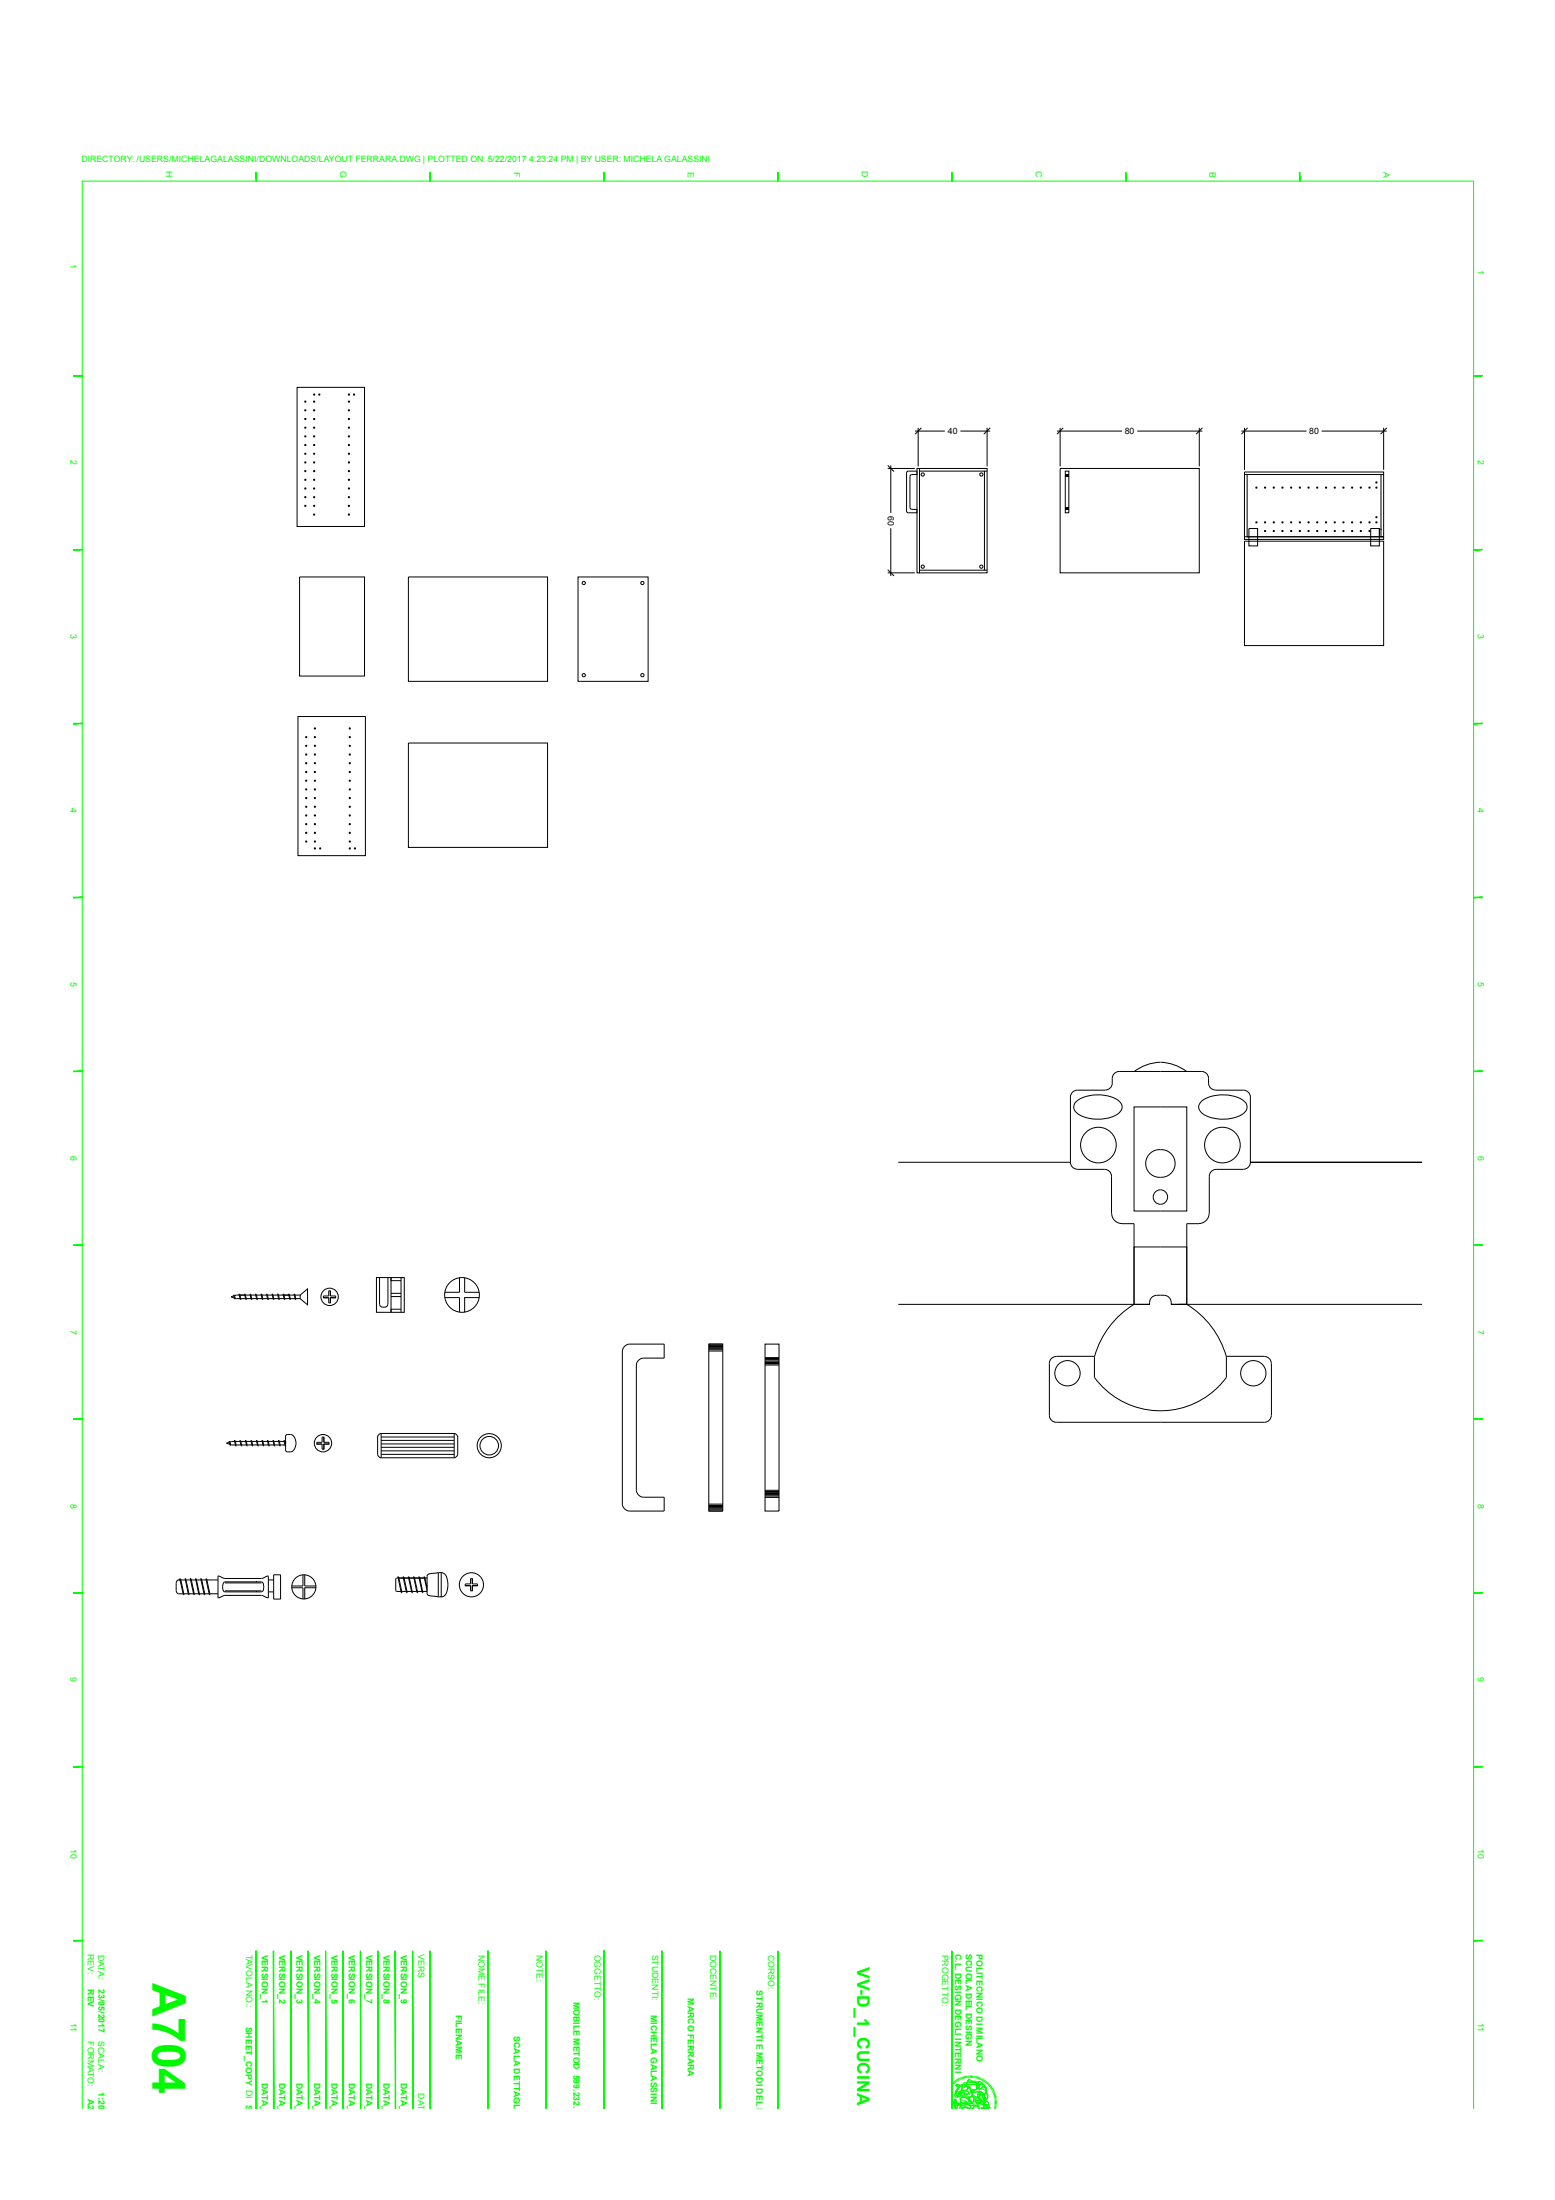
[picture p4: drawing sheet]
<svg xmlns="http://www.w3.org/2000/svg" width="210mm" height="297mm" viewBox="0 0 210 297" stroke-linecap="round" stroke-linejoin="round" font-family="sans-serif">
<g fill="none" stroke="#000" stroke-width=".13">
<path d="M40.1 52.3h9.1v18.8h-9.1zM123.5 58.2h4M123.9 57.8v5.2M124.4 57.8l-.9 .8M129.6 58.2h4.1M133.2 57.8v5.2M133.7 57.8l-.9 .8M142.7 58.2h8.8M143.1 57.8v5.2M143.5 57.8l-.8 .8M153.5 58.2h8.8M161.9 57.8v5.2"/>
<path d="M162.3 57.8l-.8 .8M167.6 58.2h8.8M168 57.8v5.6M168.4 57.8l-.8 .8M178.4 58.2h8.8M186.8 57.8v5.6M187.2 57.8l-.8 .8M40.4 77.9h8.8v13.4h-8.8zM55.1 77.9h18.8v14.1h-18.8zM78 77.9h9.5v14.1h-9.5zM119.8 63.3h3.7M119.8 77.3h3.7"/>
<path d="M119.8 62.8l.9 .9M119.8 76.9l.9 .9M120.2 62.8v6.5M120.2 71.3v6.5M122.4 63.7l.1-.1h1.3v.5h-.8l-.2 .2v4.2l.2 .3h.8v.4h-1.3l-.1-.1zM123.8 63.3h.3v14h-.3zM124.1 63.3h9.1v14h-9.1zM124.1 63.6h8.8v13.4h-8.8M132.9 63.6h.3M132.9 77h.3M143.1 63.3h18.8v14h-18.8zM143.8 63.6h.5v5.6h-.5z"/>
<path d="M143.8 68.6h.5h-.5M143.8 64.1h.5h-.5M143.8 64.2h.5h-.5M143.8 64.3h.5h-.5M143.8 68.8h.5M143.8 64.1h.5M143.8 68.7h.5M143.8 68.5h.5M143.8 64.2h.5M143.8 64.3h.5M168 63.7h18.8v9.1h-18.8zM168 72.5h18.8h-.4"/>
<path d="M168 64.1h18.8h-.4M168 73.1h18.8v14.1h-18.8zM168.3 64.1h18.1v8.4h-18.1zM168.6 71.4h1.2v2.3h-1.2zM185 71.4h1.2v2.3h-1.2zM186.2 71.4v.9M186.4 71.4v.2M40.2 96.7h9.1v18.8h-9.1zM55.1 100.3h18.8v14.1h-18.8zM121.3 156.9h23.2M144.5 156.9a.93 .93 0 0 0 .9 1M145.3 148.7a5.2 5.2 0 0 1 5.7-.1 1.06 1.06 0 0 1 .5 1.1 1.06 1.06 0 0 1-.8 .8 5.6 5.6 0 0 1-5.2-.1 1.02 1.02 0 0 1-.2-1.7z"/>
<path d="M145.4 157.9h3.7a.93 .93 0 0 1 .9 .9v5M149.2 147.2a.93 .93 0 0 0 .9-1 1.16 1.16 0 0 1 1-1.5h11.1a.93 .93 0 0 1 .9 .9 1.16 1.16 0 0 0 1 1.6M149.2 147.2h-3.8a.93 .93 0 0 0-.9 .9v8.8M153.1 149.5h7.1v14h-7.1zM155.3 155.7a1.97 1.97 0 0 1 2.6-.1 1.97 1.97 0 0 1 .4 2.5 2.02 2.02 0 0 1-2.2 .8 2.02 2.02 0 0 1-1.4-1.9l.1-.5zM156.6 143.4a6.2 6.2 0 0 0-3.5 1.3M156.6 143.4a6.2 6.2 0 0 1 3.6 1.3M162 148.8a4.9 4.9 0 0 1 4.6-.8 2.24 2.24 0 0 1 1.7 1.2 1.23 1.23 0 0 1-.9 1.4 5.4 5.4 0 0 1-5.1-.3 .97 .97 0 0 1-.3-1.5zM164.1 147.2h3.7a.93 .93 0 0 1 1 .9v8.8M167.8 157.9h-3.6a.93 .93 0 0 0-1 .9v5a1.43 1.43 0 0 1-1.4 1.4M168.8 156.9a.93 .93 0 0 1-1 1M168.8 156.9h23.2h-23.2"/>
<path d="M31.6 174.9h.1v.5zM31.6 175l-.4 .1 .4 .2M31.7 175.3h.7M32.3 174.8h.1l.1 .7-.1-.1zM32.3 174.9h-.6M32.4 174.9h.6M32.5 175.3h.6M33 174.7l.1 .1 .1 .7v-.1zM33.1 174.9h.7M33.2 175.3h.7M33.8 174.8h.1l.1 .7-.1-.1zM33.9 174.9h.6"/>
<path d="M34 175.3h.6M34.5 174.8h.1l.1 .7v-.1zM34.6 174.9h.7M34.7 175.3h.7M35.3 174.7l.1 .1 .1 .7-.1-.1zM35.4 174.9h.6M35.5 175.3h.6M36 174.8h.1l.1 .7-.1-.1zM36.1 174.9h.7M36.2 175.3h.7M36.7 174.7l.1 .1 .2 .7-.1-.1zM36.8 174.9h.7"/>
<path d="M36.9 175.3h.7M37.5 174.7l.1 .1 .1 .7-.1-.1zM37.6 174.9h.6M37.7 175.3h.6M38.2 174.8h.1l.2 .7-.1-.1zM38.3 174.9h2.2M38.4 175.3h2.1M39 174.7v.1l.2 .7-.1-.1zM39.7 174.8h.1l.1 .7-.1-.1zM40.5 174.9l1-.9v2.2l-1-.9zM43.7 175.2h.7M44.6 175h.7v.2h-.7v.7h-.2v-.7"/>
<path d="M44.6 175v-.7h-.2v.7h-.7v.2h.7M44.6 174.3v.7M45.3 175.2h-.7v.7M50.8 172.5h3.8v4.7h-3.8zM51.2 172.5v3.6l.2 .3 .2 .1h.5l.3-.4v-3.6M52.8 174.6h1.3M52.8 175.1h1.3M54.1 172.9h-1.3v-.4v4.7v-.4h1.3M54.6 172.5h-.5v4.7M60 175.2h2v2M62 172.5v2h-2M62.7 172.5v2h2"/>
<path d="M64.7 175.2h-2v2M121.3 176.1h33.9M150.1 163.8a1.39 1.39 0 0 0 1.4 1.4M151.5 165.2h1.6v10.9M153.1 176.1a12.1 12.1 0 0 0-5.3 7M156.1 174.9a.93 .93 0 0 0-.9 .9M156.1 174.9h1.1M157.2 174.9a1.01 1.01 0 0 1 .9 1.2h2.1v-7.7h-7.1v7.7h2.1v-.3M158.1 176.1h33.9M160.2 176.1a12.1 12.1 0 0 1 5.3 7M161.8 165.2h-1.6v10.9M30.9 194.6h.1l.1 .5h-.1z"/>
<path d="M31 194.7l-.4 .2 .4 .1M31.1 195l.7 .1M31.7 194.5h.1l.1 .7h-.1zM31.7 194.6l-.7 .1M31.8 194.6h.6M31.9 195.1h.6M32.4 194.5h.1l.1 .7h-.1zM32.5 194.6h.7M32.6 195.1h.7M33.1 194.5h.1l.2 .7h-.1zM33.2 194.6h.7M33.4 195.1h.6"/>
<path d="M33.9 194.5h.1l.1 .7h-.1zM34 194.6h.6M34.1 195.1h.7M34.6 194.5h.1l.2 .7h-.1zM34.7 194.6h.7M34.8 195.1h.7M35.4 194.5h.1l.1 .7h-.1zM35.5 194.6h.6M35.6 195.1h.6M36.1 194.5h.1l.1 .7h-.1zM36.2 194.6h.7M36.3 195.1h.7"/>
<path d="M36.9 194.5l.2 .7h-.1zM37 194.6h.6M37.1 195.1h.6M37.6 194.5h.1l.1 .7h-.1zM37.7 194.6h.7M37.8 195.1h.7M38.5 194.6h.1v.3M38.6 195l-.2-.5 .1 .7h.1M38.6 193.8a.91 .91 0 0 1 1 0 .91 .91 0 0 1 .3 .9 1.07 1.07 0 0 1-1.1 1.3l-.2-.2zM42.8 195h.7M43.7 194.7h.7v.3h-.7v.7h-.2v-.7M43.7 194.7v-.7h-.2v.7h-.7v.3h.7"/>
<path d="M43.7 194v.7M44.4 195h-.7v.7M51.5 193.5l-.4 .2-.1 .3v2.3l.1 .4 .4 .1M51.5 193.5v3.3M51.5 196.8h9.8M51.5 193.5h9.8M51.5 194h9.8M51.5 194.5h9.8M51.5 195h9.8M51.5 195.4h9.8M51.5 195.9h9.8M51.5 196.4h9.8"/>
<path d="M61.3 193.5l.3 .2 .2 .3v2.3l-.2 .4-.3 .1M61.3 193.5v3.3M61.8 193.9v.1M84.3 181.8l.6-.3h4.8v1.9h-2.9a1.03 1.03 0 0 0-.9 .9v16.9a1.03 1.03 0 0 0 .9 1h2.9v1.8h-4.8a1.03 1.03 0 0 1-.9-.9v-20.7zM95.7 181.5h1.9v22.5h-1.9zM95.7 181.9h1.9h-1.9M95.7 182.4h1.9M95.7 182.2h1.9M95.7 182.1h1.9M95.7 181.7h1.9M95.7 181.5h1.9M103.3 181.5h1.9v22.5h-1.9z"/>
<path d="M103.3 183.4h1.9h-1.9M103.3 183.9h1.9h-1.9M103.3 184.1h1.9h-1.9M103.3 183.4h1.9M103.3 183.5h1.9M103.3 183.7h1.9M103.3 184.3h1.9M147.7 183.1h-5.1a.93 .93 0 0 0-.9 1v7a.93 .93 0 0 0 .9 .9h28.1a.93 .93 0 0 0 .9-.9M147.7 183.1v2.9a11 11 0 0 0 17.8 0M171.6 184.1a.93 .93 0 0 0-.9-1h-5.2v2.9M171.6 184.1v7M24.1 213.3l-.3 .3v1.3l.2 .3h.7"/>
<path d="M24.1 213.3h.2M24.3 213.2h.1l.4 2.1h-.1zM24.3 213.2v.1h-.2M24.4 213.3h.6M24.8 215.2h.6M25 213.2h.1l.4 2.1zM25.1 213.3h.6M25.5 215.2h.6M25.7 213.2h.1l.4 2.1zM25.8 213.3h.6M26.2 215.2h.6M26.4 213.2h.1l.4 2.1h-.1z"/>
<path d="M26.5 213.3h.6M26.9 215.2h.6M27.1 213.2h.1l.4 2.1zM27.2 213.3h.6M27.6 215.2h.6M27.8 213.2h.1l.4 2.1zM27.9 213.3h1.5M28.3 215.2h1.1M29.4 212.8h.1l.9 .3h4.9l.9-.3v2.9h-.2l-.7-.3h-4.9l-1 .3zM30.2 213.6h5.1a.88 .88 0 0 1 0 1.3h-4.9a.96 .96 0 0 1-.2-1.3zM30.4 213.7h4.9M30.4 214.8h4.9"/>
<path d="M36.2 214.9h.7M36.2 213.3h.7M36.9 212.6h1v3.3h-1zM39.4 214.4h1.5v1.5M40.9 212.6v1.5h-1.5M41.1 212.6v1.5h1.6M42.7 214.4h-1.6v1.5M53.4 213.2v1.6M53.4 214.8l.1 .1h4.2M53.7 212.9h.1l.4 2.2zM54.4 212.9h.1l.4 2.2zM55.1 212.9h.1l.4 2.2z"/>
<path d="M55.8 212.9h.1l.4 2.2zM56.5 212.9h.1l.4 2.2zM57.7 213.1h-4.2l-.1 .1M57.7 214.3l-.4-1.4 .4 1.9M57.7 212.6l1.4-.3v3.3l-1.1-.2-.3-.1v-.1v-2.5zM59.6 212.3l-.4 .1M59.6 212.3v3.3h-.4M59.6 212.3a1.01 1.01 0 0 1 .8 1.1l.1 .6a1.33 1.33 0 0 1-.9 1.6M62.8 214.1h.7M63.8 213.9h.6v.2h-.6v.7h-.3v-.7M63.8 213.9v-.8h-.3v.8h-.7v.2h.7M63.8 213.1v.8"/>
<path d="M64.4 214.1h-.6v.7M95.7 203.5h1.9h-1.9M95.7 203.3h1.9h-1.9M95.7 204h1.9M95.7 203.8h1.9M95.7 203.6h1.9M95.7 203.1h1.9M103.3 201.6h1.9h-1.9M103.3 201.4h1.9h-1.9M103.3 202.2h1.9M103.3 202h1.9M103.3 201.8h1.9"/>
<path d="M103.3 201.2h1.9"/>
<circle cx="41.2" cy="58.9" r=".08"/>
<circle cx="41.2" cy="55.4" r=".08"/>
<circle cx="41.2" cy="54.2" r=".08"/>
<circle cx="41.2" cy="56.6" r=".08"/>
<circle cx="41.2" cy="57.7" r=".08"/>
<circle cx="42.4" cy="54.2" r=".08"/>
<circle cx="42.4" cy="55.4" r=".08"/>
<circle cx="42.4" cy="58.9" r=".08"/>
<circle cx="42.4" cy="56.6" r=".08"/>
<circle cx="42.4" cy="53.3" r=".08"/>
<circle cx="42.4" cy="57.7" r=".08"/>
<circle cx="43.1" cy="53.3" r=".08"/>
<circle cx="47.1" cy="56.6" r=".08"/>
<circle cx="47.1" cy="54.2" r=".08"/>
<circle cx="47.1" cy="55.4" r=".08"/>
<circle cx="47.1" cy="58.9" r=".08"/>
<circle cx="47.1" cy="53.3" r=".08"/>
<circle cx="47.1" cy="57.7" r=".08"/>
<circle cx="47.8" cy="53.3" r=".08"/>
<circle cx="41.2" cy="63.6" r=".08"/>
<circle cx="41.2" cy="64.8" r=".08"/>
<circle cx="41.2" cy="67.1" r=".08"/>
<circle cx="41.2" cy="60.1" r=".08"/>
<circle cx="41.2" cy="61.3" r=".08"/>
<circle cx="41.2" cy="62.4" r=".08"/>
<circle cx="41.2" cy="66" r=".08"/>
<circle cx="41.2" cy="68.3" r=".08"/>
<circle cx="42.4" cy="69.5" r=".08"/>
<circle cx="42.4" cy="64.8" r=".08"/>
<circle cx="42.4" cy="61.3" r=".08"/>
<circle cx="42.4" cy="60.1" r=".08"/>
<circle cx="42.4" cy="66" r=".08"/>
<circle cx="42.4" cy="68.3" r=".08"/>
<circle cx="42.4" cy="62.4" r=".08"/>
<circle cx="42.4" cy="63.6" r=".08"/>
<circle cx="42.4" cy="67.1" r=".08"/>
<circle cx="47.1" cy="61.3" r=".08"/>
<circle cx="47.1" cy="66" r=".08"/>
<circle cx="47.1" cy="69.5" r=".08"/>
<circle cx="47.1" cy="63.6" r=".08"/>
<circle cx="47.1" cy="60.1" r=".08"/>
<circle cx="47.1" cy="62.4" r=".08"/>
<circle cx="47.1" cy="64.8" r=".08"/>
<circle cx="47.1" cy="68.3" r=".08"/>
<circle cx="47.1" cy="67.1" r=".08"/>
<circle cx="78.8" cy="78.7" r=".22"/>
<circle cx="86.7" cy="78.7" r=".22"/>
<circle cx="124.6" cy="64.1" r=".22"/>
<circle cx="124.6" cy="76.5" r=".22"/>
<circle cx="132.5" cy="64.1" r=".22"/>
<circle cx="132.5" cy="76.5" r=".22"/>
<circle cx="169.6" cy="70.5" r=".08"/>
<circle cx="169.6" cy="65.8" r=".08"/>
<circle cx="170.8" cy="70.5" r=".08"/>
<circle cx="170.8" cy="71.7" r=".08"/>
<circle cx="170.8" cy="65.8" r=".08"/>
<circle cx="171.9" cy="70.5" r=".08"/>
<circle cx="171.9" cy="65.8" r=".08"/>
<circle cx="171.9" cy="71.7" r=".08"/>
<circle cx="173.1" cy="65.8" r=".08"/>
<circle cx="173.1" cy="70.5" r=".08"/>
<circle cx="173.1" cy="71.7" r=".08"/>
<circle cx="174.3" cy="71.7" r=".08"/>
<circle cx="174.3" cy="65.8" r=".08"/>
<circle cx="174.3" cy="70.5" r=".08"/>
<circle cx="175.5" cy="65.8" r=".08"/>
<circle cx="175.5" cy="70.5" r=".08"/>
<circle cx="175.5" cy="71.7" r=".08"/>
<circle cx="176.6" cy="70.5" r=".08"/>
<circle cx="176.6" cy="65.8" r=".08"/>
<circle cx="176.6" cy="71.7" r=".08"/>
<circle cx="177.8" cy="65.8" r=".08"/>
<circle cx="177.8" cy="71.7" r=".08"/>
<circle cx="177.8" cy="70.5" r=".08"/>
<circle cx="179" cy="65.8" r=".08"/>
<circle cx="179" cy="70.5" r=".08"/>
<circle cx="179" cy="71.7" r=".08"/>
<circle cx="180.2" cy="70.5" r=".08"/>
<circle cx="180.2" cy="65.8" r=".08"/>
<circle cx="180.2" cy="71.7" r=".08"/>
<circle cx="181.3" cy="70.5" r=".08"/>
<circle cx="181.3" cy="71.7" r=".08"/>
<circle cx="181.3" cy="65.8" r=".08"/>
<circle cx="182.5" cy="70.5" r=".08"/>
<circle cx="182.5" cy="71.7" r=".08"/>
<circle cx="182.5" cy="65.8" r=".08"/>
<circle cx="183.7" cy="70.5" r=".08"/>
<circle cx="183.7" cy="71.7" r=".08"/>
<circle cx="183.7" cy="65.8" r=".08"/>
<circle cx="184.9" cy="70.5" r=".08"/>
<circle cx="184.9" cy="71.7" r=".08"/>
<circle cx="184.9" cy="65.8" r=".08"/>
<circle cx="185.8" cy="65.1" r=".08"/>
<circle cx="185.8" cy="70.5" r=".08"/>
<circle cx="185.8" cy="69.8" r=".08"/>
<circle cx="185.8" cy="65.8" r=".08"/>
<circle cx="41.3" cy="99.5" r=".08"/>
<circle cx="42.5" cy="99.5" r=".08"/>
<circle cx="42.5" cy="98.4" r=".08"/>
<circle cx="47.2" cy="98.4" r=".08"/>
<circle cx="47.2" cy="99.5" r=".08"/>
<circle cx="78.8" cy="91.2" r=".22"/>
<circle cx="86.7" cy="91.2" r=".22"/>
<circle cx="41.3" cy="105.4" r=".08"/>
<circle cx="41.3" cy="111.3" r=".08"/>
<circle cx="41.3" cy="113.6" r=".08"/>
<circle cx="41.3" cy="112.4" r=".08"/>
<circle cx="41.3" cy="110.1" r=".08"/>
<circle cx="41.3" cy="106.6" r=".08"/>
<circle cx="41.3" cy="101.9" r=".08"/>
<circle cx="41.3" cy="103" r=".08"/>
<circle cx="41.3" cy="100.7" r=".08"/>
<circle cx="41.3" cy="107.8" r=".08"/>
<circle cx="41.3" cy="104.2" r=".08"/>
<circle cx="41.3" cy="108.9" r=".08"/>
<circle cx="42.5" cy="113.6" r=".08"/>
<circle cx="42.5" cy="114.6" r=".08"/>
<circle cx="42.5" cy="107.8" r=".08"/>
<circle cx="42.5" cy="106.6" r=".08"/>
<circle cx="42.5" cy="105.4" r=".08"/>
<circle cx="42.5" cy="101.9" r=".08"/>
<circle cx="42.5" cy="104.2" r=".08"/>
<circle cx="42.5" cy="103" r=".08"/>
<circle cx="42.5" cy="112.4" r=".08"/>
<circle cx="42.5" cy="110.1" r=".08"/>
<circle cx="42.5" cy="111.3" r=".08"/>
<circle cx="42.5" cy="108.9" r=".08"/>
<circle cx="42.5" cy="100.7" r=".08"/>
<circle cx="43.2" cy="114.6" r=".08"/>
<circle cx="47.2" cy="105.4" r=".08"/>
<circle cx="47.2" cy="114.6" r=".08"/>
<circle cx="47.2" cy="112.4" r=".08"/>
<circle cx="47.2" cy="110.1" r=".08"/>
<circle cx="47.2" cy="107.8" r=".08"/>
<circle cx="47.2" cy="106.6" r=".08"/>
<circle cx="47.2" cy="101.9" r=".08"/>
<circle cx="47.2" cy="100.7" r=".08"/>
<circle cx="47.2" cy="113.6" r=".08"/>
<circle cx="47.2" cy="104.2" r=".08"/>
<circle cx="47.2" cy="103" r=".08"/>
<circle cx="47.2" cy="111.3" r=".08"/>
<circle cx="47.2" cy="108.9" r=".08"/>
<circle cx="47.9" cy="114.6" r=".08"/>
<circle cx="148.3" cy="154.6" r="2.41"/>
<circle cx="165" cy="154.6" r="2.41"/>
<circle cx="44.5" cy="175.1" r="1.17"/>
<circle cx="62.4" cy="174.8" r="2.35"/>
<circle cx="156.6" cy="161.6" r=".97"/>
<circle cx="43.6" cy="194.9" r="1.17"/>
<circle cx="66" cy="195.2" r="1.63"/>
<circle cx="66" cy="195.2" r="1.25"/>
<circle cx="144.1" cy="185.4" r="1.71"/>
<circle cx="169.2" cy="185.4" r="1.71"/>
<circle cx="41" cy="214.3" r="1.63"/>
<circle cx="63.6" cy="214" r="1.63"/>
</g>
<g fill="#fff" stroke="#fff" stroke-width=".13">
<path d="M176.6 57.5v1.3l1.6-1.3zM176.6 58.8l1.6-1.3v1.3z"/>
<path d="M151.7 57.5v1.3l1.6-1.3zM151.7 58.8l1.6-1.3v1.3z"/>
<path d="M127.8 57.5v1.3l1.6-1.3zM127.8 58.8l1.6-1.3v1.3z"/>
<path d="M119.6 69.5l1.3 1.6v-1.6zM119.6 69.5l1.3 1.6h-1.3z"/>
</g>
<g fill="none" stroke="#0f0" stroke-width=".13">
<path d="M127.4 283.9h.3M127.4 283.7h.3M127.4 283.3l.3 .1M127.4 283.5h.3M127.4 283.2h.4M127.5 283l.3 .1M127.5 282.9l.3 .1M127.6 282.7l.3 .1M127.6 282.6l.3 .1M127.7 282.4l.3 .1M127.7 284h-.3M127.7 284.2h-.3"/>
<path d="M127.7 282.2l.3 .2M127.7 284.3l-.3 .1M127.8 284.5h-.4M127.8 284.6l-.3 .1M127.8 282.1l.3 .1M127.9 281.9l.3 .2M128 281.8l.3 .2M128.1 281.7l.3 .2M128.2 281.5l.3 .2M128.3 281.4l.3 .2M128.4 281.3l.3 .2M128.6 281.2l.2 .2"/>
<path d="M128.7 281.1l.2 .2M128.8 281l.2 .2M128.9 280.9l.2 .2M129 284.7l-.3-.8h.2l.2 .8-.2-.8 .1-.5 .2 1v.3M129.1 280.8l.1 .2M129.1 284l.5 .1 .1 .1-.5 .1 .3-.2zM129.2 280.7l.2 .3M129.4 280.6l.1 .3M129.4 284l.4-.1 1 .3 .2 .1 .1 .4-.5-.1-.5-.4h-.4l-.1-.1zM129.5 280.5l.1 .3M129.6 284.7v-.3l.9 .2 .1 .1v-.1l.5 .1M129.7 280.5l.1 .3"/>
<path d="M129.7 284.7h.4M129.8 280.4l.1 .3M130 280.4l.1 .3M130.2 280.3v.3M130.3 280.3l.1 .3M130.5 280.2v.4M130.7 280.2v.4M130.8 283.2l.3-.1a.29 .29 0 0 1 .4 .2l-.2 .5-.2 .1zM130.8 280.2v.3M130.9 283.3l-.2 .2 .1 .2 .2 .1a.21 .21 0 0 0 .2 .1 .21 .21 0 0 0 .2-.2l.1-.4-.3-.2v-.1h.2l.4 .2-.1 .1v.4l.2 .3h.2l-.1 .3h-.3l-.2 .1-.3-.1-.2 .1-.3-.2-.1-.2-.2-.1v-.2l-.1 .2v.1h-.2l.1 .1-.1-.1a.47 .47 0 0 1-.5-.4 .47 .47 0 0 1 .5-.5l.1 .1 .5 .1M131 280.2v.3M131.2 280.2l-.1 .3"/>
<path d="M131.3 284.7a.43 .43 0 0 1 .4-.4 .43 .43 0 0 1 .5 .4M131.3 280.2v.4M131.5 280.3l-.1 .3M131.7 280.3l-.1 .3M131.8 280.3v.3M132 280.4l-.1 .3M132.1 280.4l-.1 .3M132.3 280.5l-.1 .3M132.4 284.7h.4h-.2v-.1h.2l.2 .1 .3-.1a.52 .52 0 0 0-.6-.4 .45 .45 0 0 1 .6-.1 .45 .45 0 0 1 .1 .6M132.4 280.5l-.1 .3M132.6 280.6l-.1 .3M132.7 280.7l-.1 .3"/>
<path d="M132.8 284.4a.3 .3 0 0 1 .3-.1 .3 .3 0 0 1 .2 .3l-.3 .1-.2-.1zM132.9 280.8l-.2 .2M133 280.9l-.2 .2M133.2 281l-.2 .2M133.3 281.1l-.2 .2M133.4 281.2l-.2 .2M133.5 281.3l-.2 .2M133.7 281.4l-.3 .2M133.8 281.6l-.3 .2M133.9 281.7l-.3 .2M134 281.8l-.3 .2M134.1 282l-.3 .1"/>
<path d="M134.1 282.1l-.2 .2M134.2 284.6l.3 .1M134.2 284.5h.3M134.2 284.3l.3 .1M134.2 282.3l-.3 .1M134.2 284.2h.4M134.2 284h.4M134.3 283.9h.3M134.3 283.7h.3M134.3 282.4l-.3 .1M134.4 282.6l-.3 .1M134.4 282.7l-.3 .1"/>
<path d="M134.5 282.9l-.4 .1M134.5 283l-.3 .1M134.5 283.2l-.3 .1M134.5 283.4h-.3M134.6 283.5l-.4 .1"/>
</g>
<path d="M130.1 284h.2v-.1l.1-.2v.2l.2 .1 .1 .1h-.3z" fill="none" stroke="#0f0" stroke-width=".13"/>
<g fill="none" stroke="#0f0" stroke-width=".13">
<path d="M11.1 284.7v-260.2h187.8v260.2M128.7 283.9h.2M128.9 283.4h.1l-.1 .5h-.2zM129 283.4h-.1l-.2 .6 .3 .7M129 283.4l-.1 .5 .2 .8M129 283.4l.2 1v.3M129 281.5a.44 .44 0 0 1 .6 0l.1 .1-.4 .4-.2 .5a.44 .44 0 0 0 .3 .5 .3 .3 0 0 1-.5 .1 .3 .3 0 0 1 .1-.5l.1-.4a.38 .38 0 0 0 .1-.6l-.1 .1zM129.1 282.6a.44 .44 0 0 0 .3 .4 .44 .44 0 0 0 .5-.1l.3-.1M129.4 284l-.4-.1 .5 .2-.5 .2 .7-.1-.3-.2 .4-.1 1.2 .5M129.4 282.5h.1a.93 .93 0 0 1 1.3 0l-.1 .2a.13 .13 0 0 1-.2 .1 .13 .13 0 0 1-.1-.1l-.2-.1a.25 .25 0 0 0-.3-.1 .25 .25 0 0 0-.2 .2l-.1 .2v-.2l-.2 .1 .2-.2-.2 .1 .1-.1zM129.6 284.2h.5l.5 .4 .5 .1M129.7 281.6l.3-.1-.2 .3 .1 .5-.5 .2 .1 .1h-.1h.2l-.2 .2 .2-.1v.2l.1-.1a.28 .28 0 0 1 .2-.3 .28 .28 0 0 1 .3 .2v.1l-.3 .1a.43 .43 0 0 1-.6 .1 .43 .43 0 0 1-.2-.5l.2-.5z"/>
<path d="M129.7 281.6l-.2-.1a.31 .31 0 0 0-.5 .1l.1 .1 .1-.1a.28 .28 0 0 1 .1 .3 .28 .28 0 0 1-.2 .2l-.1 .2a.72 .72 0 0 0 0 .8h.4M129.7 284.7h.4M129.8 283l.3 .1 .4 .2M129.9 283l-.3 .4M130 281.5a.84 .84 0 0 0-.8 .8l-.2 .5M130 281.5l.2-.1 .1 .3a.25 .25 0 0 1 .3 .2 .25 .25 0 0 1-.2 .3v.1h-.5a.71 .71 0 0 1 .1-.8zM130.2 281.4a.34 .34 0 0 0-.4 .4l.1 .5M130.2 283.2h-.4M130.2 282.7a.33 .33 0 0 0 .1 .4 .33 .33 0 0 0 .5-.1M130.3 281.7a.25 .25 0 0 1 .2 0 .25 .25 0 0 1 .2 .3M130.3 284v-.1l.1-.2v.2l.2 .1 .1 .2M130.4 283.6l-.8-.2 .1 .5"/>
<path d="M130.4 284l-.3-.1 .1 .2M130.4 281.7v-.1a.25 .25 0 0 0 0-.4h-.2l-.1 .1a.36 .36 0 0 1 .2 .4 .36 .36 0 0 1-.3 .3M130.5 284h-.1l.1 .1M130.5 281.5l1-.1 .3 .1v.6l-.5 .2h-.2l-.1-.2a.21 .21 0 0 0-.1-.3 .21 .21 0 0 0-.3 0l-.2-.1zM130.5 281.4h1l.3 .1M130.6 284.6l-1-.2v.3M130.6 284.6v.1M130.6 281l.2 .1 .8 .1 .3 .1-.1 .2-.3-.1h-1zM130.6 281l.1-.1 .3 .1 .7 .1 .2 .1M130.6 281.8a.22 .22 0 0 1 .3 0 .22 .22 0 0 1 .1 .3l.1 .2M130.6 284l.2-.1 .2 .2M130.7 281.8a.34 .34 0 0 1 .3 .4l.1 .1-.1 .2h.2v.3a.51 .51 0 0 1-.5 .5 .51 .51 0 0 1-.5-.6h.2a.13 .13 0 0 0 .1 .1 .13 .13 0 0 0 .2-.1l.1-.2-.4-.2 .3-.3z"/>
<path d="M130.7 280.8l.1-.1 .4 .2 .3 .1a.24 .24 0 0 1 .3 0 .24 .24 0 0 1 .1 .3l-.1 .8M130.7 281.9l-.3 .4M130.8 283.3l.1-.1 .2 .6-.4-.2zM130.8 282.5v.4M130.8 283.3h.1M130.8 283.6h.1M130.8 283.3l-.1 .1v.2l.3 .2M130.8 283.6v.1M130.9 283.6h.1M130.9 284l.7 .1M131 282.4l.4-.1 .4-.2 .7-.1a.31 .31 0 0 1 .4-.2 .31 .31 0 0 1 .2 .3 .36 .36 0 0 1-.1 .6 .36 .36 0 0 1-.6-.2 1.15 1.15 0 0 0-1 .1l-.1 .2-.1-.3h-.2zM131 283l-.3 .3"/>
<path d="M131.1 284l.4 .2M131.2 283a.44 .44 0 0 1 .3 .4 .44 .44 0 0 1-.2 .4l-.2 .1-.2-.7M131.2 283h.4l.2 .2M131.3 282.8a.62 .62 0 0 1-.9 .4l-.1-.1M131.3 284.7a.41 .41 0 0 1 .4-.4 .41 .41 0 0 1 .4 .4M131.4 283.8h.3M131.4 284.6l.1 .1M131.4 284.7h.1M131.5 284.4l-.2-.1h-.3l.1 .4M131.7 282.1l-.7 .1M131.7 283.6h.4a.22 .22 0 0 1 .2-.1 .22 .22 0 0 1 .2 .2h-.1a.48 .48 0 0 1-.7 .1zM131.7 283.6v.2l.2 .1"/>
<path d="M131.7 284.3l.3 .1 .2 .3M131.8 283.2h.1a.54 .54 0 0 1 .6 .5v.1a.54 .54 0 0 1-.7 .2l.1-.1h.1h.3a.21 .21 0 0 0 .1-.3 .21 .21 0 0 0-.3 0 .23 .23 0 0 1-.4 0 .23 .23 0 0 1 .1-.4zM131.8 281.3l-.2-.1-1-.2-.1 .4M131.9 281.1h.2v.3a.36 .36 0 0 0 0 .6l-.3 .1zM131.9 284.1l-.1 .2M132 284.3l.2 .4M132 283.9h-.2a.35 .35 0 0 0 .4 .2 .35 .35 0 0 0 .2-.3v-.3l-.3-.2a.2 .2 0 0 0-.3-.1 .2 .2 0 0 0-.1 .3 .2 .2 0 0 0 .3 .1h.1a.22 .22 0 0 1 .2-.1 .22 .22 0 0 1 .2 .2l-.2 .2M132 282.8a.2 .2 0 0 1 .3 .1 .2 .2 0 0 1-.1 .3l-.1-.1a.17 .17 0 0 1-.2-.1 .17 .17 0 0 1 .1-.2zM132 282.6l.2-.1 .2 .3-.1 .2a.16 .16 0 0 0-.1-.2 .16 .16 0 0 0-.2 .1zM132 283.6v.3h.2M132.1 284h.2a.43 .43 0 0 0 .5 0l.2-.1a.22 .22 0 0 1 .3-.2 .22 .22 0 0 1 .1 .3v.2l-.3-.1-.4 .1 .2 .1a.18 .18 0 0 0-.1 .1 .18 .18 0 0 0 0 .2h-.2v.1h-.2h.2M132.1 282l.1-.2a.37 .37 0 0 1 .2-.4 .37 .37 0 0 1 .5 .2 .67 .67 0 0 1-.1 1.1l-.2-.1a.88 .88 0 0 0-1.3 .2l-.1-.3h-.2a.22 .22 0 0 1 .1-.2 .22 .22 0 0 1 .3 0l.2-.1a1.31 1.31 0 0 1 1.4 0"/>
<path d="M132.1 281.1h-.2M132.1 283.8l.1 .1M132.2 282.3l.3 .2 .2 .4h-.3zM132.2 281.1l.1-.1 .4 .4a.36 .36 0 0 0-.5 .4l-.1 .2-.1-.3 .1-.2v-.3zM132.2 282.3l.2 .6h.1M132.2 282.9v.1a.14 .14 0 0 0 .1-.2 .14 .14 0 0 0-.2 0l-.1 .1a.16 .16 0 0 0 0 .2 .16 .16 0 0 0 .2 0v.1v-.2M132.2 282.5a.27 .27 0 0 0-.2 .4M132.3 283.6v.1M132.3 281.5a.37 .37 0 0 1 .6 .1 .85 .85 0 0 1 .2 .8 .46 .46 0 0 0-.5-.6l-.1 .2h-.4zM132.3 283.7h.1M132.4 282.9l-.1 .1M132.4 283.8l-.1 .1h-.1"/>
<path d="M132.4 282.8l.3 .1M132.5 282a.31 .31 0 0 1 .4-.2 .31 .31 0 0 1 .2 .3v.3M132.6 282.7h.3l-.1 .3 .3 .2-.2 .2-.2-.1-.1-.2 .1-.2zM132.6 282.7l.1 .2-.1 .2 .1 .2 .2 .1M132.7 281.4l-.1-.1a.37 .37 0 0 0-.5-.1v.3l-.1 .2 .1 .3M132.7 283.1v.1M132.8 283.4l.1 .1v.3l-.1 .1a.2 .2 0 0 1-.2-.2 .2 .2 0 0 1 .2-.2zM132.8 284v.1h-.2l-.4-.1M132.8 283.7l.1-.2-.1-.1-.1 .2a.14 .14 0 0 0-.1 .2 .16 .16 0 0 0 .3-.1l-.1 .1M132.8 284.7l-.3-.1h.3l.2 .1 .3-.1a.52 .52 0 0 0-.6-.4 .45 .45 0 0 1 .6-.1 .45 .45 0 0 1 .1 .6M132.8 284.4h.1M132.8 283.2h.1"/>
<path d="M132.9 283.6a.18 .18 0 0 1 .1 .2 .18 .18 0 0 1-.3 .1l.2-.1zM132.9 283.6a.18 .18 0 0 1 .1 .2 .18 .18 0 0 1-.3 .1M132.9 283.2l-.1 .1M132.9 284.4v.1M132.9 284.3a.18 .18 0 0 0-.1 .1 .18 .18 0 0 0 0 .2M132.9 284.6h.1M133 284.6l-.1 .1M133 284l-.2 .1M133 284.4h.1M133.1 284.3l-.1 .1M133.1 283.7l.3 .1v.4M133.1 282.5a.57 .57 0 0 1-.1 1l-.1-.1 .1-.2-.1-.2a.35 .35 0 0 1 .2-.5z"/>
<path d="M133.1 282.5a.52 .52 0 0 1 .2 .5 .52 .52 0 0 1-.3 .5v-.3l-.2-.2 .1-.3"/>
</g>
<g fill="#fff" stroke="#fff" stroke-width=".13">
<path d="M128.5 275.2v9.5h-1.4z"/>
<path d="M126.5 275.2v9.5h.6zM126.5 275.2h2l-1.4 9.5z"/>
</g>
<path d="M126.5 284.7v-9.5h2v9.5" fill="none" stroke="#fff" stroke-width=".13"/>
<g fill="#0f0" stroke="#0f0" stroke-width=".13">
<path d="M34.5 263.4v21.3h.1zM34.5 263.4h.1v21.3z"/>
<path d="M34.5 263.4v21.3h.1zM34.5 263.4h.1v21.3z"/>
<path d="M36.9 263.4l.1 21.3zM36.9 263.4l.1 21.3z"/>
<path d="M39.2 263.4l.1 21.3zM39.2 263.4l.1 21.3z"/>
<path d="M41.6 263.4l.1 21.3zM41.6 263.4l.1 21.3z"/>
<path d="M43.9 263.4l.1 21.3zM43.9 263.4l.1 21.3z"/>
<path d="M46.3 263.4v21.3zM46.3 263.4v21.3z"/>
<path d="M48.6 263.4l.1 21.3zM48.6 263.4l.1 21.3z"/>
<path d="M51 263.4l.1 21.3zM51 263.4l.1 21.3z"/>
<path d="M53.3 263.4l.1 21.3zM53.3 263.4l.1 21.3z"/>
<path d="M97.1 263.4l.1 21.3v-21.3zM97.1 263.4l.1 21.3h-.1z"/>
<path d="M89.3 263.4l.1 21.3v-21.3zM89.3 263.4l.1 21.3h-.1z"/>
<path d="M89.3 263.4v21.3h.1zM89.3 263.4h.1v21.3z"/>
<path d="M81.5 263.4v21.3h.1zM81.5 263.4h.1v21.3z"/>
<path d="M128.5 263.4v21.3v-21.3zM128.5 263.4v21.3z"/>
<path d="M81.5 263.4v21.3h.1zM81.5 263.4h.1v21.3z"/>
<path d="M73.7 263.4v21.3h.1zM73.7 263.4h.1v21.3z"/>
<path d="M81.5 263.4v21.3h.1zM81.5 263.4h.1v21.3z"/>
<path d="M81.5 263.4v21.3h.1zM81.5 263.4h.1v21.3z"/>
<path d="M105 263.4l.1 21.3v-21.3zM105 263.4l.1 21.3h-.1z"/>
<path d="M65.8 263.4v21.3h.1zM65.8 263.4h.1v21.3z"/>
<path d="M65.8 263.4v21.3h.1zM65.8 263.4h.1v21.3z"/>
<path d="M55.7 263.4v21.3zM55.7 263.4v21.3z"/>
<path d="M58 263.4v21.3h.1zM58 263.4h.1v21.3z"/>
<path d="M198.9 215.1h1.2v-.1zM198.9 215h1.2l-1.2 .1z"/>
<path d="M198.9 191.6h1.2zM198.9 191.6h1.2h-1.2z"/>
<path d="M198.9 238.6h1.2v-.1zM198.9 238.5h1.2l-1.2 .1z"/>
<path d="M198.9 262.1h1.2v-.1zM198.9 262h1.2l-1.2 .1z"/>
<path d="M81.5 23.3v1.2h.1zM81.5 23.3h.1v1.2z"/>
<path d="M105 23.3v1.2h.1zM105 23.3h.1v1.2z"/>
<path d="M128.5 23.3v1.2zM128.5 23.3v1.2z"/>
<path d="M151.9 23.3v1.2h.1zM151.9 23.3h.1v1.2z"/>
<path d="M175.4 23.3v1.2h.1zM175.4 23.3h.1v1.2z"/>
<path d="M34.5 23.3v1.2h.1zM34.5 23.3h.1v1.2z"/>
<path d="M58 23.3v1.2h.1zM58 23.3h.1v1.2z"/>
<path d="M198.9 168.2h1.2v-.1zM198.9 168.1h1.2l-1.2 .1z"/>
<path d="M198.9 144.7h1.2v-.1zM198.9 144.6h1.2l-1.2 .1z"/>
<path d="M198.9 121.2h1.2v-.1zM198.9 121.1h1.2l-1.2 .1z"/>
<path d="M198.9 97.7h1.2zM198.9 97.7h1.2h-1.2z"/>
<path d="M198.9 74.3h1.2v-.1zM198.9 74.2h1.2l-1.2 .1z"/>
<path d="M198.9 50.8h1.2v-.1zM198.9 50.7h1.2l-1.2 .1z"/>
<path d="M9.9 215.1h1.2v-.1zM9.9 215h1.2l-1.2 .1z"/>
<path d="M9.9 191.6h1.2zM9.9 191.6h1.2h-1.2z"/>
<path d="M9.9 238.6h1.2v-.1zM9.9 238.5h1.2l-1.2 .1z"/>
<path d="M9.9 262.1h1.2v-.1zM9.9 262h1.2l-1.2 .1z"/>
<path d="M9.9 168.2h1.2v-.1zM9.9 168.1h1.2l-1.2 .1z"/>
<path d="M9.9 144.7h1.2v-.1zM9.9 144.6h1.2l-1.2 .1z"/>
<path d="M9.9 121.2h1.2v-.1zM9.9 121.1h1.2l-1.2 .1z"/>
<path d="M9.9 97.7h1.2zM9.9 97.7h1.2h-1.2z"/>
<path d="M9.9 74.3h1.2v-.1zM9.9 74.2h1.2l-1.2 .1z"/>
<path d="M9.9 50.8h1.2v-.1zM9.9 50.7h1.2l-1.2 .1z"/>
</g>
<text font-size="6.3" fill="#00f900" x="20.6" y="267.7" transform="rotate(90 20.6 267.7)">A704</text>
<text font-size="2.4" fill="#00f900" x="115.7" y="265.6" transform="rotate(90 115.7 265.6)">VV-D_1_CUCINA</text>
<g font-size="1.2" fill="#00f900">
<text x="11" y="21.9">DIRECTORY: /USERS/MICHELAGALASSINI/DOWNLOADS/LAYOUT FERRARA.DWG | PLOTTED ON: 5/22/2017 4:23:24 PM | BY USER: MICHELA GALASSINI</text>
<text x="22.4" y="23.1" transform="rotate(90 22.4 23.1)">H</text>
<text x="45.9" y="23.1" transform="rotate(90 45.9 23.1)">G</text>
<text x="69.4" y="23.2" transform="rotate(90 69.4 23.2)">F</text>
<text x="92.9" y="23.2" transform="rotate(90 92.9 23.2)">E</text>
<text x="116.3" y="23.1" transform="rotate(90 116.3 23.1)">D</text>
<text x="139.8" y="23.1" transform="rotate(90 139.8 23.1)">C</text>
<text x="163.3" y="23.2" transform="rotate(90 163.3 23.2)">B</text>
<text x="186.8" y="23.2" transform="rotate(90 186.8 23.2)">A</text>
<text x="9.5" y="35.6" transform="rotate(90 9.5 35.6)">1</text>
<text x="199.5" y="36.5" transform="rotate(90 199.5 36.5)">1</text>
<text x="9.5" y="62.2" transform="rotate(90 9.5 62.2)">2</text>
<text x="199.5" y="62.2" transform="rotate(90 199.5 62.2)">2</text>
<text x="9.5" y="85.6" transform="rotate(90 9.5 85.6)">3</text>
<text x="199.5" y="85.6" transform="rotate(90 199.5 85.6)">3</text>
<text x="9.5" y="109.1" transform="rotate(90 9.5 109.1)">4</text>
<text x="199.5" y="109.1" transform="rotate(90 199.5 109.1)">4</text>
<text x="9.5" y="132.6" transform="rotate(90 9.5 132.6)">5</text>
<text x="199.5" y="132.6" transform="rotate(90 199.5 132.6)">5</text>
<text x="9.5" y="156.1" transform="rotate(90 9.5 156.1)">6</text>
<text x="199.5" y="156.1" transform="rotate(90 199.5 156.1)">6</text>
<text x="9.5" y="179.5" transform="rotate(90 9.5 179.5)">7</text>
<text x="199.5" y="179.5" transform="rotate(90 199.5 179.5)">7</text>
<text x="9.5" y="203" transform="rotate(90 9.5 203)">8</text>
<text x="199.5" y="203" transform="rotate(90 199.5 203)">8</text>
<text x="9.5" y="226.5" transform="rotate(90 9.5 226.5)">9</text>
<text x="199.5" y="226.5" transform="rotate(90 199.5 226.5)">9</text>
<text x="9.5" y="249.6" transform="rotate(90 9.5 249.6)">10</text>
<text x="199.5" y="249.6" transform="rotate(90 199.5 249.6)">10</text>
<text x="11.9" y="263.8" transform="rotate(90 11.9 263.8)">REV:</text>
<text x="13.2" y="263.9" transform="rotate(90 13.2 263.9)">DATA:</text>
<text x="33.2" y="263.9" transform="rotate(90 33.2 263.9)">TAVOLA NO.:</text>
<text x="35.3" y="263.9" transform="rotate(90 35.3 263.9)">VERSION_1</text>
<text x="37.7" y="263.9" transform="rotate(90 37.7 263.9)">VERSION_2</text>
<text x="40" y="263.9" transform="rotate(90 40 263.9)">VERSION_3</text>
<text x="42.4" y="263.9" transform="rotate(90 42.4 263.9)">VERSION_4</text>
<text x="44.7" y="263.9" transform="rotate(90 44.7 263.9)">VERSION_5</text>
<text x="47.1" y="263.9" transform="rotate(90 47.1 263.9)">VERSION_6</text>
<text x="49.4" y="263.9" transform="rotate(90 49.4 263.9)">VERSION_7</text>
<text x="51.8" y="263.9" transform="rotate(90 51.8 263.9)">VERSION_8</text>
<text x="54.1" y="263.9" transform="rotate(90 54.1 263.9)">VERSION_9</text>
<text x="56.5" y="263.8" transform="rotate(90 56.5 263.8)">VERS</text>
<text x="64.6" y="263.9" transform="rotate(90 64.6 263.9)">NOME FILE:</text>
<text x="72.4" y="263.9" transform="rotate(90 72.4 263.9)">NOTE:</text>
<text x="80.2" y="263.9" transform="rotate(90 80.2 263.9)">OGGETTO:</text>
<text x="88" y="263.9" transform="rotate(90 88 263.9)">STUDENTI:</text>
<text x="95.9" y="263.9" transform="rotate(90 95.9 263.9)">DOCENTE:</text>
<text x="103.7" y="263.9" transform="rotate(90 103.7 263.9)">CORSO:</text>
<text x="127.2" y="263.9" transform="rotate(90 127.2 263.9)">PROGETTO:</text>
<text x="129" y="263.8" transform="rotate(90 129 263.8)">C.L. DESIGN DEGLI INTERNI</text>
<text x="130.4" y="263.8" transform="rotate(90 130.4 263.8)">SCUOLA DEL DESIGN</text>
<text x="131.8" y="263.8" transform="rotate(90 131.8 263.8)">POLITECNICO DI MILANO</text>
<text x="11.9" y="268.6" transform="rotate(90 11.9 268.6)">REV</text>
<text x="13.3" y="268.6" transform="rotate(90 13.3 268.6)">23/05/2017</text>
<text x="92.9" y="269.8" transform="rotate(90 92.9 269.8)">MARCO FERRARA</text>
<text x="102.1" y="268.7" transform="rotate(90 102.1 268.7)">STRUMENTI E METODI DEL PROGETTO</text>
<text x="9.5" y="273.2" transform="rotate(90 9.5 273.2)">11</text>
<text x="11.9" y="275.6" transform="rotate(90 11.9 275.6)">FORMATO:</text>
<text x="13.3" y="275.6" transform="rotate(90 13.3 275.6)">SCALA:</text>
<text x="33.2" y="273.6" transform="rotate(90 33.2 273.6)">SHEET_COPY DI</text>
<text x="61.5" y="272" transform="rotate(90 61.5 272)">FILENAME</text>
<text x="69.4" y="274.9" transform="rotate(90 69.4 274.9)">SCALA DETTAGLI 1:1</text>
<text x="77.4" y="270.3" transform="rotate(90 77.4 270.3)">MOBILE METOD 599.232.36</text>
<text x="87.9" y="272" transform="rotate(90 87.9 272)">MICHELA GALASSINI</text>
<text x="199.5" y="273.2" transform="rotate(90 199.5 273.2)">11</text>
<text x="35.3" y="281.2" transform="rotate(90 35.3 281.2)">DATA_1</text>
<text x="37.7" y="281.2" transform="rotate(90 37.7 281.2)">DATA_2</text>
<text x="40" y="281.2" transform="rotate(90 40 281.2)">DATA_3</text>
<text x="42.4" y="281.2" transform="rotate(90 42.4 281.2)">DATA_4</text>
<text x="44.7" y="281.2" transform="rotate(90 44.7 281.2)">DATA_5</text>
<text x="47.1" y="281.2" transform="rotate(90 47.1 281.2)">DATA_6</text>
<text x="49.4" y="281.2" transform="rotate(90 49.4 281.2)">DATA_7</text>
<text x="51.8" y="281.2" transform="rotate(90 51.8 281.2)">DATA_8</text>
<text x="54.1" y="281.2" transform="rotate(90 54.1 281.2)">DATA_9</text>
<text x="11.9" y="283.3" transform="rotate(90 11.9 283.3)">A2</text>
<text x="13.3" y="282.5" transform="rotate(90 13.3 282.5)">1:20</text>
<text x="33.2" y="284.2" transform="rotate(90 33.2 284.2)">SHEET_TOTAL</text>
<text x="56.5" y="282.6" transform="rotate(90 56.5 282.6)">DATA</text>
</g>
<g font-size="1.2">
<text x="128" y="58.6">40</text>
<text x="151.8" y="58.6">80</text>
<text x="176.7" y="58.6">80</text>
<text x="119.8" y="69.7" transform="rotate(90 119.8 69.7)">60</text>
</g>
</svg>
